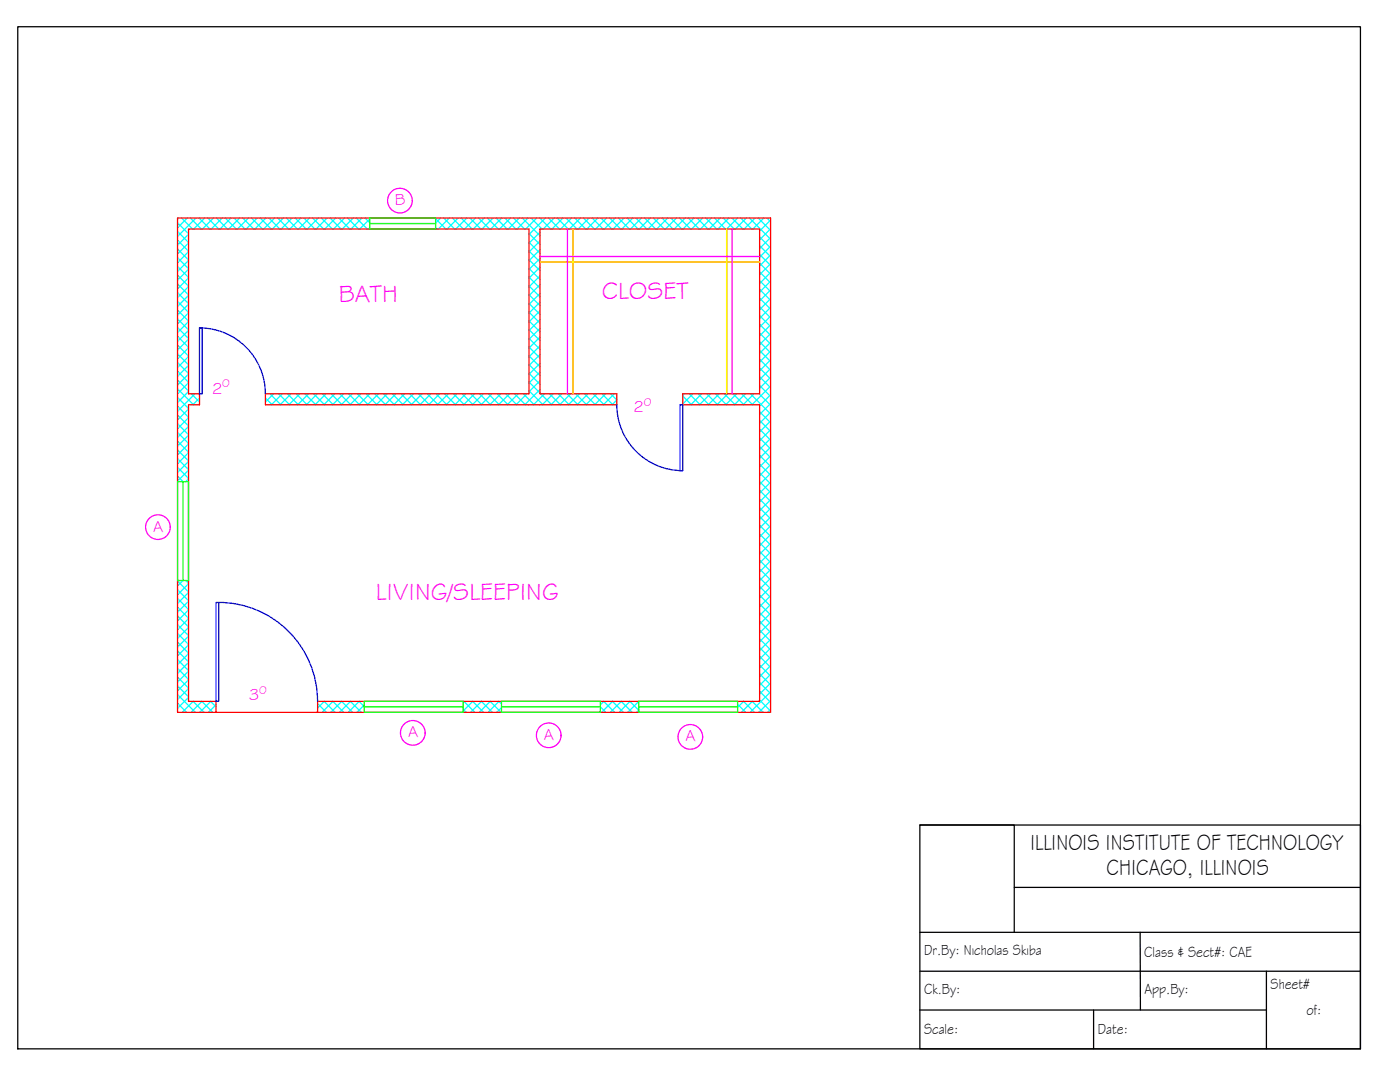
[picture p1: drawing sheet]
<svg xmlns="http://www.w3.org/2000/svg" width="279mm" height="216mm" viewBox="0 0 279 216" stroke-linecap="round" stroke-linejoin="round" font-family="sans-serif">
<!-- layer: Hatch -->
<g fill="none" stroke="#0ff" stroke-width=".25">
<path d="M35.4 58.4l2.2 2.2M35.4 56.7l2.2 2.1M35.4 54.9l2.2 2.2M35.4 53.2l2.2 2.2M35.4 51.4l2.2 2.2M35.4 49.7l2.2 2.2M35.4 47.9l2.2 2.2M35.4 46.2l2.2 2.2M35.4 44.5l2.2 2.1M35.6 43.5l-.2 .2M36.2 43.5l2.2 2.2M37.4 43.5l-2 1.9"/>
<path d="M37.6 46.7l-2.2 2.2M37.6 48.5l-2.2 2.2M37.6 50.2l-2.2 2.2M37.6 52l-2.2 2.2M37.6 53.7l-2.2 2.2M37.6 55.5l-2.2 2.2M37.6 57.2l-2.2 2.2M37.6 58.9l-2.2 2.2M38 43.5l2.2 2.2M39.1 43.5l-3.7 3.7M39.7 43.5l2.2 2.2M40.9 43.5l-2.2 2.2"/>
<path d="M41.5 43.5l2.2 2.2M42.6 43.5l-2.2 2.2M43.2 43.5l2.2 2.2M44.3 43.5l-2.1 2.2M45 43.5l2.1 2.2M46.1 43.5l-2.2 2.2M46.7 43.5l2.2 2.2M47.8 43.5l-2.2 2.2M48.5 43.5l2.1 2.2M49.6 43.5l-2.2 2.2M50.2 43.5l2.2 2.2M51.3 43.5l-2.2 2.2"/>
<path d="M51.9 43.5l2.2 2.2M53.1 43.5l-2.2 2.2M53.7 43.5l2.2 2.2M54.8 43.5l-2.2 2.2M55.4 43.5l2.2 2.2M56.5 43.5l-2.1 2.2M57.2 43.5l2.2 2.2M58.3 43.5l-2.2 2.2M58.9 43.5l2.2 2.2M60 43.5l-2.2 2.2M60.7 43.5l2.1 2.2M61.8 43.5l-2.2 2.2"/>
<path d="M62.4 43.5l2.2 2.2M63.5 43.5l-2.2 2.2M64.1 43.5l2.2 2.2M65.3 43.5l-2.2 2.2M65.9 43.5l2.2 2.2M67 43.5l-2.2 2.2M67.6 43.5l2.2 2.2M68.7 43.5l-2.1 2.2M69.4 43.5l2.2 2.2M70.5 43.5l-2.2 2.2M71.1 43.5l2.2 2.2M72.2 43.5l-2.1 2.2"/>
<path d="M72.9 43.5l.9 .9M73.8 43.7l-2 2M73.8 45.5l-.3 .2M86.9 45.4l.3 .3M86.9 43.6l2.1 2.1M87.9 43.5l-1 1M88.6 43.5l2.1 2.2M89.7 43.5l-2.2 2.2M90.3 43.5l2.2 2.2M91.4 43.5l-2.2 2.2M92 43.5l2.2 2.2M93.2 43.5l-2.2 2.2"/>
<path d="M93.8 43.5l2.2 2.2M94.9 43.5l-2.2 2.2M95.5 43.5l2.2 2.2M96.6 43.5l-2.1 2.2M97.3 43.5l2.2 2.2M98.4 43.5l-2.2 2.2M99 43.5l2.2 2.2M100.1 43.5l-2.2 2.2M100.8 43.5l2.1 2.2M101.9 43.5l-2.2 2.2M102.5 43.5l2.2 2.2M103.6 43.5l-2.2 2.2"/>
<path d="M104.2 43.5l3.6 3.5M105.4 43.5l-2.2 2.2M105.6 58.8l2.2 2.2M105.6 57l2.2 2.2M105.6 55.3l2.2 2.2M105.6 53.6l2.2 2.2M105.6 51.8l2.2 2.2M105.6 50.1l2.2 2.2M105.6 48.3l2.2 2.2M105.6 46.6l2.2 2.2M106 43.5l2.2 2.2M107.1 43.5l-2.2 2.2"/>
<path d="M107.7 43.5l2.2 2.2M107.8 46.3l-2.2 2.2M107.8 48.1l-2.2 2.2M107.8 49.8l-2.2 2.2M107.8 51.6l-2.2 2.2M107.8 53.3l-2.2 2.2M107.8 55.1l-2.2 2.2M107.8 56.8l-2.2 2.2M107.8 58.6l-2.2 2.1M108.8 43.5l-3.2 3.3M109.5 43.5l2.2 2.2M110.6 43.5l-2.2 2.2"/>
<path d="M111.2 43.5l2.2 2.2M112.3 43.5l-2.1 2.2M113 43.5l2.1 2.2M114.1 43.5l-2.2 2.2M114.7 43.5l2.2 2.2M115.8 43.5l-2.2 2.2M116.4 43.5l2.2 2.2M117.6 43.5l-2.2 2.2M118.2 43.5l2.2 2.2M119.3 43.5l-2.2 2.2M119.9 43.5l2.2 2.2M121.1 43.5l-2.2 2.2"/>
<path d="M121.7 43.5l2.2 2.2M122.8 43.5l-2.2 2.2M123.4 43.5l2.2 2.2M124.5 43.5l-2.1 2.2M125.2 43.5l2.1 2.2M126.3 43.5l-2.2 2.2M126.9 43.5l2.2 2.2M128 43.5l-2.2 2.2M128.7 43.5l2.1 2.2M129.8 43.5l-2.2 2.2M130.4 43.5l2.2 2.2M131.5 43.5l-2.2 2.2"/>
<path d="M132.1 43.5l2.2 2.2M133.3 43.5l-2.2 2.2M133.9 43.5l2.2 2.2M135 43.5l-2.2 2.2M135.6 43.5l2.2 2.2M136.7 43.5l-2.1 2.2M137.4 43.5l2.2 2.2M138.5 43.5l-2.2 2.2M139.1 43.5l2.2 2.2M140.2 43.5l-2.2 2.2M140.9 43.5l2.1 2.2M142 43.5l-2.2 2.2"/>
<path d="M142.6 43.5l2.2 2.2M143.7 43.5l-2.2 2.2M144.3 43.5l2.2 2.2M145.5 43.5l-2.2 2.2M146.1 43.5l2.2 2.2M147.2 43.5l-2.2 2.2M147.8 43.5l2.2 2.2M148.9 43.5l-2.1 2.2M149.6 43.5l4.2 4.2M150.7 43.5l-2.2 2.2M151.3 43.5l2.5 2.5M151.6 59.5l2.2 2.2"/>
<path d="M151.6 57.7l2.2 2.2M151.6 56l2.2 2.2M151.6 54.3l2.2 2.1M151.6 52.5l2.2 2.2M151.6 50.8l2.2 2.2M151.6 49l2.2 2.2M151.6 47.3l2.2 2.2M152.4 43.5l-2.1 2.2M153.1 43.5l.7 .7M153.8 43.9l-2.2 2.2M153.8 45.7l-2.2 2.1M153.8 47.4l-2.2 2.2"/>
<path d="M153.8 49.1l-2.2 2.2M153.8 50.9l-2.2 2.2M153.8 52.6l-2.2 2.2M153.8 54.4l-2.2 2.2M153.8 56.1l-2.2 2.2M153.8 57.9l-2.2 2.1M153.8 59.6l-2.2 2.2M35.4 79.3l2.2 2.2M35.4 77.6l3.2 3.2M35.4 75.8l2.2 2.2M35.4 74.1l2.2 2.2M35.4 72.3l2.2 2.2"/>
<path d="M35.4 70.6l2.2 2.2M35.4 68.9l2.2 2.1M35.4 67.1l2.2 2.2M35.4 65.4l2.2 2.2M35.4 63.6l2.2 2.2M35.4 61.9l2.2 2.2M35.4 60.1l2.2 2.2M37.6 60.7l-2.2 2.2M37.6 62.4l-2.2 2.2M37.6 64.2l-2.2 2.2M37.6 65.9l-2.2 2.2M37.6 67.7l-2.2 2.2"/>
<path d="M37.6 69.4l-2.2 2.2M37.6 71.2l-2.2 2.1M37.6 72.9l-2.2 2.2M37.6 74.6l-2.2 2.2M37.6 76.4l-2.2 2.2M37.6 78.1l-2.2 2.2M38.2 78.6l1.6 1.6M38.9 78.6l-3.5 3.5M39.8 79.4l-1.3 1.4M53 79.4l1.3 1.4M53.9 78.6l2.2 2.2M54.6 78.6l-1.6 1.6"/>
<path d="M55.6 78.6l2.2 2.2M56.3 78.6l-2.1 2.2M57.4 78.6l2.2 2.2M58.1 78.6l-2.2 2.2M59.1 78.6l2.2 2.2M59.8 78.6l-2.2 2.2M60.8 78.6l2.2 2.2M61.6 78.6l-2.2 2.2M62.6 78.6l2.2 2.2M63.3 78.6l-2.2 2.2M64.3 78.6l2.2 2.2M65.1 78.6l-2.2 2.2"/>
<path d="M66.1 78.6l2.2 2.2M66.8 78.6l-2.2 2.2M67.8 78.6l2.2 2.2M68.6 78.6l-2.2 2.2M69.6 78.6l2.2 2.2M70.3 78.6l-2.2 2.2M71.3 78.6l2.2 2.2M72 78.6l-2.1 2.2M73.1 78.6l2.1 2.2M73.8 78.6l-2.2 2.2M74.8 78.6l2.2 2.2M75.5 78.6l-2.2 2.2"/>
<path d="M76.5 78.6l2.2 2.2M77.3 78.6l-2.2 2.2M78.3 78.6l2.2 2.2M79 78.6l-2.2 2.2M80 78.6l2.2 2.2M80.8 78.6l-2.2 2.2M81.8 78.6l2.2 2.2M82.5 78.6l-2.2 2.2M83.5 78.6l2.2 2.2M84.2 78.6l-2.1 2.2M85.3 78.6l2.2 2.2M86 78.6l-2.2 2.2"/>
<path d="M87 78.6l2.2 2.2M87.7 78.6l-2.2 2.2M88.7 78.6l2.2 2.2M89.5 78.6l-2.2 2.2M90.5 78.6l2.2 2.2M91.2 78.6l-2.2 2.2M92.2 78.6l2.2 2.2M93 78.6l-2.2 2.2M94 78.6l2.2 2.2M94.7 78.6l-2.2 2.2M95.7 78.6l2.2 2.2M96.4 78.6l-2.1 2.2"/>
<path d="M97.5 78.6l2.2 2.2M98.2 78.6l-2.2 2.2M99.2 78.6l2.2 2.2M99.9 78.6l-2.2 2.2M100.9 78.6l2.2 2.2M101.7 78.6l-2.2 2.2M102.7 78.6l2.2 2.2M103.4 78.6l-2.2 2.2M104.4 78.6l2.2 2.2M105.2 78.6l-2.2 2.2M105.6 78l2.8 2.8M105.6 76.2l2.2 2.2"/>
<path d="M105.6 74.5l2.2 2.2M105.6 72.7l2.2 2.2M105.6 71l2.2 2.2M105.6 69.2l2.2 2.2M105.6 67.5l2.2 2.2M105.6 65.8l2.2 2.2M105.6 64l2.2 2.2M105.6 62.3l2.2 2.2M105.6 60.5l2.2 2.2M107.8 60.3l-2.2 2.2M107.8 62l-2.2 2.2M107.8 63.8l-2.2 2.2"/>
<path d="M107.8 65.5l-2.2 2.2M107.8 67.3l-2.2 2.2M107.8 69l-2.2 2.2M107.8 70.8l-2.2 2.2M107.8 72.5l-2.2 2.2M107.8 74.2l-2.2 2.2M107.8 76l-2.2 2.2M107.8 77.7l-3.1 3.1M107.9 78.6l2.2 2.2M108.7 78.6l-2.2 2.2M109.7 78.6l2.2 2.2M110.4 78.6l-2.2 2.2"/>
<path d="M111.4 78.6l2.2 2.2M112.1 78.6l-2.1 2.2M113.2 78.6l2.1 2.2M113.9 78.6l-2.2 2.2M114.9 78.6l2.2 2.2M115.6 78.6l-2.2 2.2M116.6 78.6l2.2 2.2M117.4 78.6l-2.2 2.2M118.4 78.6l2.2 2.2M119.1 78.6l-2.2 2.2M120.1 78.6l2.2 2.2M120.9 78.6l-2.2 2.2"/>
<path d="M121.9 78.6l1.2 1.2-.9 1M122.6 78.6l-2.2 2.2M136.2 79l1.8 1.8M136.5 78.6l-.3 .3M137.6 78.6l2.2 2.2M138.3 78.6l-2.1 2M139.3 78.6l2.2 2.2M140 78.6l-2.2 2.2M141 78.6l2.2 2.2M141.8 78.6l-2.2 2.2M142.8 78.6l2.2 2.2M143.5 78.6l-2.2 2.2"/>
<path d="M144.5 78.6l2.2 2.2M145.3 78.6l-2.2 2.2M146.3 78.6l2.2 2.2M147 78.6l-2.2 2.2M148 78.6l2.2 2.2M148.8 78.6l-2.2 2.2M149.8 78.6l4 4M150.5 78.6l-2.2 2.2M151.5 78.6l2.3 2.3M151.6 76.9l2.2 2.2M151.6 75.2l2.2 2.2M151.6 73.4l2.2 2.2"/>
<path d="M151.6 71.7l2.2 2.2M151.6 69.9l2.2 2.2M151.6 68.2l2.2 2.2M151.6 66.5l2.2 2.2M151.6 64.7l2.2 2.2M151.6 63l2.2 2.2M151.6 61.2l2.2 2.2M153.8 61.3l-2.2 2.2M153.8 63.1l-2.2 2.2M153.8 64.8l-2.2 2.2M153.8 66.6l-2.2 2.2M153.8 68.3l-2.2 2.2"/>
<path d="M153.8 70.1l-2.2 2.2M153.8 71.8l-2.2 2.2M153.8 73.6l-2.2 2.1M153.8 75.3l-2.2 2.2M153.8 77l-3.7 3.8M153.8 78.8l-2.2 2.2M35.4 95l1.1 1.1M35.4 93.3l2.2 2.2M35.4 91.5l2.2 2.2M35.4 89.8l2.2 2.2M35.4 88l2.2 2.2M35.4 86.3l2.2 2.2"/>
<path d="M35.4 84.6l2.2 2.1M35.4 82.8l2.2 2.2M35.4 81.1l2.2 2.1M37.6 81.6l-2.2 2.2M37.6 83.4l-2.2 2.1M37.6 85.1l-2.2 2.2M37.6 86.8l-2.2 2.2M37.6 88.6l-2.2 2.2M37.6 90.3l-2.2 2.2M37.6 92.1l-2.2 2.2M37.6 93.8l-2.2 2.2M37.6 95.6l-.5 .5"/>
<path d="M136.2 80.8h.1M151.6 99.6l2.2 2.2M151.6 97.8l2.2 2.2M151.6 96.1l2.2 2.2M151.6 94.4l2.2 2.1M151.6 92.6l2.2 2.2M151.6 90.9l2.2 2.2M151.6 89.1l2.2 2.2M151.6 87.4l2.2 2.2M151.6 85.6l2.2 2.2M151.6 83.9l2.2 2.2M151.6 82.1l2.2 2.2"/>
<path d="M153.8 80.5l-2.2 2.2M153.8 82.3l-2.2 2.2M153.8 84l-2.2 2.2M153.8 85.8l-2.2 2.1M153.8 87.5l-2.2 2.2M153.8 89.2l-2.2 2.2M153.8 91l-2.2 2.2M153.8 92.7l-2.2 2.2M153.8 94.5l-2.2 2.2M153.8 96.2l-2.2 2.2M153.8 98l-2.2 2.2M153.8 99.7l-2.2 2.2"/>
<path d="M35.4 119.4l2.2 2.2M35.4 117.7l2.2 2.2M35.4 115.9l2.2 2.2M36.5 115.8l-1.1 1.1M37.1 115.8l.5 .6M37.6 116.5l-2.2 2.2M37.6 118.2l-2.2 2.2M37.6 120l-2.2 2.2M151.6 118.8l2.2 2.2M151.6 117l2.2 2.2M151.6 115.3l2.2 2.2M151.6 113.5l2.2 2.2"/>
<path d="M151.6 111.8l2.2 2.2M151.6 110l2.2 2.2M151.6 108.3l2.2 2.2M151.6 106.6l2.2 2.1M151.6 104.8l2.2 2.2M151.6 103.1l2.2 2.2M151.6 101.3l2.2 2.2M153.8 101.4l-2.2 2.2M153.8 103.2l-2.2 2.2M153.8 104.9l-2.2 2.2M153.8 106.7l-2.2 2.2M153.8 108.4l-2.2 2.2"/>
<path d="M153.8 110.2l-2.2 2.2M153.8 111.9l-2.2 2.2M153.8 113.7l-2.2 2.1M153.8 115.4l-2.2 2.2M153.8 117.1l-2.2 2.2M153.8 118.9l-2.2 2.2M35.4 138.6l3.6 3.5M35.4 136.9l2.2 2.1M35.4 135.1l2.2 2.2M35.4 133.4l2.2 2.2M35.4 131.6l2.2 2.2M35.4 129.9l2.2 2.2"/>
<path d="M35.4 128.1l2.2 2.2M35.4 126.4l2.2 2.2M35.4 124.7l2.2 2.1M35.4 122.9l2.2 2.2M35.4 121.2l2.2 2.1M37.6 121.7l-2.2 2.2M37.6 123.5l-2.2 2.1M37.6 125.2l-2.2 2.2M37.6 126.9l-2.2 2.2M37.6 128.7l-2.2 2.2M37.6 130.4l-2.2 2.2M37.6 132.2l-2.2 2.2"/>
<path d="M37.6 133.9l-2.2 2.2M37.6 135.7l-2.2 2.1M37.6 137.4l-2.2 2.2M37.6 139.1l-2.2 2.2M38.5 139.9l2.2 2.2M38.6 139.9l-2.2 2.2M40.3 139.9l2.2 2.2M40.3 139.9l-2.2 2.2M42 139.9l1.1 1.1M42.1 139.9l-2.2 2.2M64.7 139.9l2.2 2.2M64.7 139.9l-1.3 1.4"/>
<path d="M66.4 139.9l2.2 2.2M66.5 139.9l-2.2 2.2M68.2 139.9l2.2 2.2M68.2 139.9l-2.2 2.2M69.9 139.9l2.2 2.2M70 139.9l-2.2 2.2M71.6 139.9l1.1 1.1M71.7 139.9l-2.2 2.2M92.6 139.9l2.2 2.2M92.6 139.9l-.2 .2M94.3 139.9l2.2 2.2M94.4 139.9l-2 2"/>
<path d="M96.1 139.9l2.2 2.2M96.1 139.9l-2.2 2.2M97.8 139.9l2.2 2.2M97.8 139.9l-2.1 2.2M99.5 139.9l.6 .6M99.6 139.9l-2.2 2.2M125.7 139.9l1.8 1.8M125.7 139.9l-2.2 2.2M127.4 139.9l.1 .1M127.5 140l-2.2 2.1M148.4 139.9l2.2 2.2M148.4 139.9l-1.2 1.2"/>
<path d="M150.1 139.9l2.2 2.2M150.2 139.9l-2.2 2.2M151.6 139.7l2.2 2.2M151.6 137.9l2.2 2.2M151.6 136.2l2.2 2.2M151.6 134.5l2.2 2.1M151.6 132.7l2.2 2.2M151.6 131l2.2 2.2M151.6 129.2l2.2 2.2M151.6 127.5l2.2 2.2M151.6 125.7l2.2 2.2M151.6 124l2.2 2.2"/>
<path d="M151.6 122.2l2.2 2.2M151.6 120.5l2.2 2.2M153.8 120.6l-2.2 2.2M153.8 122.4l-2.2 2.2M153.8 124.1l-2.2 2.2M153.8 125.9l-2.2 2.1M153.8 127.6l-2.2 2.2M153.8 129.3l-2.2 2.2M153.8 131.1l-2.2 2.2M153.8 132.8l-2.2 2.2M153.8 134.6l-2.2 2.2M153.8 136.3l-2.2 2.2"/>
<path d="M153.8 138.1l-4.1 4M153.8 139.8l-2.4 2.3M35.4 142.1h.1M35.4 140.3l1.8 1.8M43.1 140.6l-1.5 1.5M63.4 142.1h.1M63.4 140.4l1.7 1.7M72.7 140.7l-1.5 1.4M92.4 141.5l.6 .6M100.1 141.2l-1 .9M119.8 140.6l.7-.7 2.2 2.2M119.8 141l1.1 1.1"/>
<path d="M120.1 142.1l2.2-2.2 2.1 2.2M121.8 142.1l2.2-2.2 2.2 2.2M127.5 141.7l-.5 .4M147.2 140.5l1.6 1.6M153.8 141.5l-.6 .6"/>
</g>
<!-- layer: Walls -->
<path d="M35.4 43.5h118.4v98.6h-118.4zM107.8 52.3h43.8M114.3 45.7v32.9M145 45.7v32.9M43.1 142.1v-2.2h-5.5v-59.1h2.2v-2.2h-2.2v-32.9h68v32.9h-52.6v2.2h70.1v-2.2h-15.3v-32.9h43.8v32.9h-15.4v2.2h15.4v59.1h-88.2v2.2" fill="none" stroke="#f00" stroke-width=".25"/>
<!-- layer: Windows -->
<path d="M73.8 43.5h13.1v2.2h-13.1zM73.8 44.6h13.1M35.4 96.1h2.2v19.7h-2.2zM36.5 96.1v19.7M72.7 139.9h19.7v2.2h-19.7zM100.1 139.9h19.7v2.2h-19.7zM127.5 139.9h19.7v2.2h-19.7zM72.7 141h19.7M100.1 141h19.7M127.5 141h19.7" fill="none" stroke="#0f0" stroke-width=".25"/>
<!-- layer: Doors -->
<path d="M39.8 65.4a13.1 13.1 0 0 1 13.2 13.2M39.8 65.4h.6v13.2h-.6zM123.1 80.8a13.1 13.1 0 0 0 13.1 13.1M135.7 80.8h.5v13.1h-.5zM43.1 120.2h.5v19.7h-.5zM43.6 120.2a19.7 19.7 0 0 1 19.8 19.7" fill="none" stroke="#00f" stroke-width=".25"/>
<!-- layer: Shelves -->
<path d="M107.8 52.3h43.8M114.3 45.7v32.9M145 45.7v32.9" fill="none" stroke="#ff0" stroke-width=".25"/>
<!-- layer: Clothes Rod -->
<path d="M107.8 51.2h43.8M113.2 45.7v32.9M146.1 45.7v32.9" fill="none" stroke="#f0f" stroke-width=".25"/>
<!-- layer: Text -->
<g fill="none" stroke="#f0f" stroke-width=".25">
<circle cx="79.8" cy="40" r="2.46"/>
<circle cx="31.5" cy="105.2" r="2.46"/>
<circle cx="82.4" cy="146.2" r="2.46"/>
<circle cx="109.5" cy="146.7" r="2.46"/>
<circle cx="137.8" cy="147" r="2.46"/>
</g>
<!-- layer: 0 -->
<path d="M3.5 5.3h268v204h-268zM183.6 164.6h87.9v44.7h-87.9zM183.6 164.6h18.8v21.4M202.4 177.1h69.1M183.6 186h87.9M183.6 193.8h87.9M227.5 186l.1 15.5M252.7 193.8v15.5M183.6 201.5h69.1M218.2 201.5v7.8" fill="none" stroke="#000" stroke-width=".25"/>
<g font-size="4.9" fill="#f0f">
<text x="120.1" y="59.6">CLOSET</text>
<text x="67.6" y="60.3">BATH</text>
<text x="75" y="119.7">LIVING/SLEEPING</text>
</g>
<g font-size="4.6">
<text x="205.6" y="169.5">ILLINOIS INSTITUTE OF TECHNOLOGY</text>
<text x="220.8" y="174.7">CHICAGO, ILLINOIS</text>
</g>
<g font-size="3.3" fill="#f0f">
<text x="78.8" y="40.9">B</text>
<text x="42.3" y="78.6">2</text>
<text x="126.4" y="82.3">2</text>
<text x="30.6" y="106.1">A</text>
<text x="49.7" y="139.8">3</text>
<text x="81.4" y="147.1">A</text>
<text x="108.6" y="147.6">A</text>
<text x="136.8" y="147.9">A</text>
</g>
<g font-size="3.1">
<text x="184.4" y="190.6">Dr.By: Nicholas Skiba</text>
<text x="228.4" y="190.9">Class &amp; Sect#: CAE</text>
<text x="253.6" y="197.4">Sheet#</text>
<text x="184.4" y="198.4">Ck.By:</text>
<text x="228.4" y="198.3">App.By:</text>
<text x="260.7" y="202.5">of:</text>
<text x="184.4" y="206.4">Scale:</text>
<text x="219.1" y="206.4">Date:</text>
</g>
<g font-size="2.3" fill="#f0f">
<text x="44.3" y="77.3">0</text>
<text x="128.5" y="80.9">0</text>
<text x="51.7" y="138.4">0</text>
</g>
</svg>
